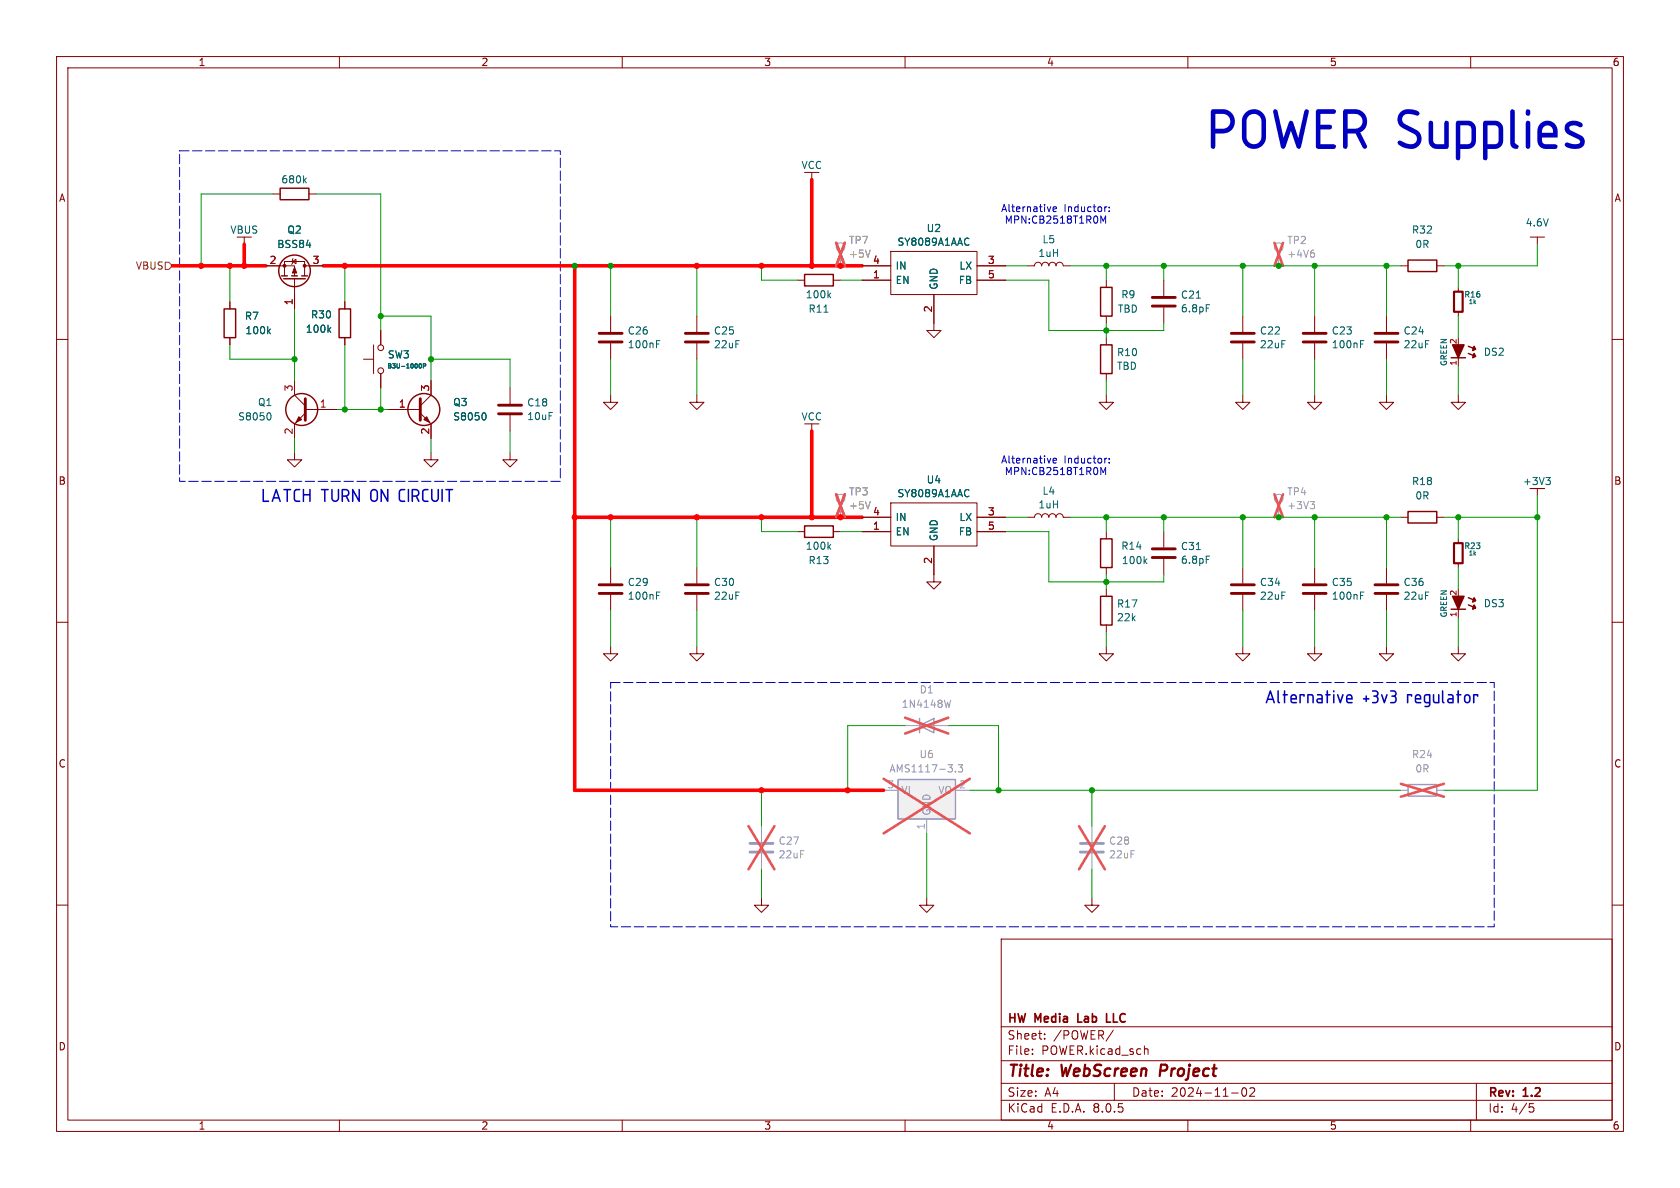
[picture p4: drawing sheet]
<svg xmlns="http://www.w3.org/2000/svg" width="297mm" height="210mm" viewBox="0 0 297 210" stroke-linecap="round" stroke-linejoin="round" font-family="sans-serif">
<g fill="none" stroke="#840000" stroke-width=".18">
<path d="M10 10h277v190h-277zM12 12h273v186h-273zM60 10v2M110 10v2M160 10v2M210 10v2M260 10v2M143.5 30.5v1.3M10 60h2M285 60h2M90.2 80v1.3h1.2l-1.2 1.3-1.3-1.3h1.3M10 110h2"/>
<path d="M285 110h2M10 160h2M134.6 158.8v1.2h1.3l-1.3 1.3-1.3-1.3h1.3M193 158.8v1.2h1.3l-1.3 1.3-1.2-1.3h1.2M285 160h2M177 166h108v32h-108zM60 198v2M110 198v2M160 198v2M177 194.5h108M177 191.5h108M177 187.5h108"/>
<path d="M177 181.5h108M182.5 186.3v.1M182.5 185.5v.1M184.7 183.6v.1M184.7 182.8v.1M196.8 182.1l-1.3 2M197 191.5v3M202.4 185.5h.5l.1 .9M210 198v2M217.7 193.2h1.2M219.7 192.4l.2-.1a.81 .81 0 0 1 .6 .6 .81 .81 0 0 1-.3 .8l-.2 .1a.81 .81 0 0 1-.3-1.4zM221 192.4l.5-.1 .2 .1 .1 .3-.9 1.1h.9"/>
<path d="M260 198v2M261 191.5v6.5M270.4 195.1h.7M270.5 195.7h.4l.3 .3-.2 .5-.5 .1"/>
</g>
<path d="M205.3 188.2l-.3 2" fill="none" stroke="#840000" stroke-width=".4"/>
<path d="M190.6 179.2v1.5h.7M195.6 179.2v1.5h.7" fill="none" stroke="#840000" stroke-width=".3"/>
<path d="M158.7 137.8h10.2v7h-10.2z" fill="#f0f0f0"/>
<path d="M158.7 137.8h10.2v7h-10.2zM162.6 128.3l2.5-1.3v2.5zM162.6 127v2.5M248.9 138.7h5.1v2h-5.1z" fill="none" stroke="#a1a1a1" stroke-width=".25"/>
<g fill="none" stroke="#a1a1a1" stroke-width=".18">
<path d="M148.6 44.5v2.5M226.1 44.5v2.5M148.6 88.9v2.5M226.1 88.9v2.5M156.2 139.7h2.5M160 128.3h7.6M168.9 139.7h2.5M247.6 139.7h1.3M254 139.7h1.3M134.6 146.1v2.7M134.6 150.9v2.8M163.8 144.8v2.5"/>
<path d="M193 146.1v2.7M193 150.9v2.8"/>
<circle cx="148.6" cy="43.7" r=".76"/>
<circle cx="226.1" cy="43.7" r=".76"/>
<circle cx="148.6" cy="88.1" r=".76"/>
<circle cx="226.1" cy="88.1" r=".76"/>
</g>
<path d="M153.8 44.2l-.4 1.3M232 44.2h.3M232.2 44.7l.2 .2v.3l-.2 .3M153.8 88.7l-.4 1.2M231.6 88.7h.8l-.4 .4M232.2 89.1l.2 .3v.3l-.2 .2M168.1 123.8l-.3 1.2M168.9 136.3v.2M169.4 135.2h.8l-.4 .5 .3 .1v.5l-.2 .2-.5-.2" fill="none" stroke="#989898" stroke-width=".18"/>
<g fill="none" stroke="#e75356" stroke-width=".46">
<path d="M147.8 42.9l1.6 4.1M149.4 42.9l-1.6 4.1M225.3 42.9l1.5 4.1M226.8 42.9l-1.5 4.1M147.8 87.4l1.6 4M149.4 87.4l-1.6 4M225.3 87.4l1.5 4M226.8 87.4l-1.5 4M156.2 137.7l15.2 9.6M160 126.9l7.6 2.8M167.6 126.9l-7.6 2.8M171.4 137.7l-15.2 9.6"/>
<path d="M247.6 138.6l7.7 2.2M255.3 138.6l-7.7 2.2M132.3 146.1l4.6 7.6M136.9 146.1l-4.6 7.6M190.8 146.1l4.5 7.6M195.3 146.1l-4.5 7.6"/>
</g>
<path d="M132.6 150.6h4.1M132.6 149.1h4.1M191 150.6h4.1M191 149.1h4.1" fill="none" stroke="#a1a1a1" stroke-width=".51"/>
<g fill="none" stroke="#840000" stroke-width=".51">
<path d="M105.9 58.9h4.1M121.2 58.9h4M203.7 54.1h4.1M203.7 52.6h4.1M217.7 58.9h4M230.4 58.9h4M243.1 58.9h4M54 70.5v3.8M74.3 70.5v3.8M88.1 73.2h4.1M88.1 71.6h4.1M105.9 60.5h4.1"/>
<path d="M121.2 60.5h4M217.7 60.5h4M230.4 60.5h4M243.1 60.5h4M203.7 98.6h4.1M203.7 97h4.1M105.9 104.9h4.1M105.9 103.4h4.1M121.2 104.9h4M121.2 103.4h4M217.7 104.9h4M217.7 103.4h4"/>
<path d="M230.4 104.9h4M230.4 103.4h4M243.1 104.9h4M243.1 103.4h4"/>
</g>
<g fill="none" stroke="#840000" stroke-width=".18">
<path d="M48.3 34.3h1.2M54.6 34.3h1.3M40.6 53.3v1.3M40.6 59.7v1.3M43.2 41.9v1.3M47 47h5.1v1.8M50.3 48.8v-2.6h3.5v2.6M51.7 46.2l.6-.4v.8zM51.8 45.7l-.1 .1v.8l-.1 .1M52.1 49.3v5.3M53.8 47h3.3M61 53.3v1.3"/>
<path d="M61 59.7v1.3M67.3 58.4v2.6M107.9 55.9v2.8M123.2 55.9v2.8M141 49.5h1.2M147.3 49.5h1.3M152.4 47h5.1M152.4 49.5h5.1M157.5 44.5h15.2v7.6h-15.2zM165.1 52.1v6.3h1.3l-1.3 1.3-1.3-1.3h1.3M172.7 47h5.1M172.7 49.5h5.1"/>
<path d="M181.6 47h1.3a.64 .64 0 0 1 .6-.6 .64 .64 0 0 1 .6 .6 .64 .64 0 0 1 .7-.6 .64 .64 0 0 1 .6 .6 .64 .64 0 0 1 .7-.6 .64 .64 0 0 1 .6 .6 .64 .64 0 0 1 .6-.6 .64 .64 0 0 1 .7 .6h1.2M195.6 49.5v1.3M195.6 55.9v1.3M195.6 59.7v1.3M205.7 49.5v2.8M205.7 54.4v2.8M219.7 55.9v2.8M232.4 55.9v2.8M245.1 55.9v2.8M247.6 47h1.3M254 47h1.3M257.8 50.8v.8"/>
<path d="M257.8 55.1v.8M257.8 59.7v1.3M270.5 41.9h2.5M271.8 41.9v1.3M52.1 67.3v2.6l1.9 1.9M54 73l-1.9 1.9v2.6M54 72.4h5.7M64.3 63.5h1.7M66 61v5M67.3 66v2.6M68.6 72.4h5.7M74.3 73l1.9 1.9v2.6"/>
<path d="M76.2 67.3v2.6l-1.9 1.9M90.2 68.6v2.8M90.2 73.4v2.8M107.9 69.9v1.2h1.3l-1.3 1.3-1.2-1.3h1.2M107.9 60.7v2.8M123.2 69.9v1.2h1.3l-1.3 1.3-1.3-1.3h1.3M123.2 60.7v2.8M143.5 74.9v1.3M195.6 69.9v1.2h1.2l-1.2 1.3-1.3-1.3h1.3M195.6 66v1.3M219.7 69.9v1.2h1.3l-1.3 1.3-1.3-1.3h1.3M219.7 60.7v2.8"/>
<path d="M232.4 69.9v1.2h1.3l-1.3 1.3-1.3-1.3h1.3M232.4 60.7v2.8M245.1 69.9v1.2h1.3l-1.3 1.3-1.3-1.3h1.3M245.1 60.7v2.8M257.8 69.9v1.2h1.3l-1.3 1.3-1.3-1.3h1.3M257.8 63.2v1.6M52.1 80v1.3h1.2l-1.2 1.3-1.3-1.3h1.3M76.2 80v1.3h1.3l-1.3 1.3-1.3-1.3h1.3M141 94h1.2M147.3 94h1.3M152.4 94h5.1M152.4 91.4h5.1"/>
<path d="M157.5 88.9h15.2v7.6h-15.2zM165.1 96.5v6.4h1.3l-1.3 1.2-1.3-1.2h1.3M172.7 94h5.1M172.7 91.4h5.1M181.6 91.4h1.3a.64 .64 0 0 1 .6-.6 .64 .64 0 0 1 .6 .6 .64 .64 0 0 1 .7-.6 .64 .64 0 0 1 .6 .6 .64 .64 0 0 1 .7-.6 .64 .64 0 0 1 .6 .6 .64 .64 0 0 1 .6-.6 .64 .64 0 0 1 .7 .6h1.2M195.6 94v1.3M205.7 94v2.8M205.7 98.8v2.8M247.6 91.4h1.3M254 91.4h1.3M257.8 95.3v.7M257.8 99.6v.7"/>
<path d="M271.8 86.4v1.2M107.9 114.3v1.3h1.3l-1.3 1.2-1.2-1.2h1.2M107.9 100.3v2.8M107.9 105.2v2.8M123.2 114.3v1.3h1.3l-1.3 1.2-1.3-1.2h1.3M123.2 100.3v2.8M123.2 105.2v2.8M195.6 114.3v1.3h1.2l-1.2 1.2-1.3-1.2h1.3M195.6 100.3v1.3M195.6 104.1v1.3M195.6 110.5v1.3M219.7 114.3v1.3h1.3l-1.3 1.2-1.3-1.2h1.3"/>
<path d="M219.7 100.3v2.8M219.7 105.2v2.8M232.4 114.3v1.3h1.3l-1.3 1.2-1.3-1.2h1.3M232.4 100.3v2.8M232.4 105.2v2.8M245.1 114.3v1.3h1.3l-1.3 1.2-1.3-1.2h1.3M245.1 100.3v2.8M245.1 105.2v2.8M257.8 114.3v1.3h1.3l-1.3 1.2-1.3-1.2h1.3M257.8 104.1v1.3M257.8 107.7v1.5M163.8 158.8v1.2h1.3l-1.3 1.3-1.2-1.3h1.2"/>
<circle cx="67.3" cy="61.5" r=".51"/>
<circle cx="67.3" cy="65.5" r=".51"/>
</g>
<g fill="none" stroke="#006464" stroke-width=".18">
<path d="M53.8 31.8l.4 .5M54.2 31.5l-.5 .5M47.4 58.5l.4 .5M47.8 58.2l-.5 .4M58.1 58.3l.4 .4M58.5 57.9l-.5 .5M145.7 55.2h.7M146.5 52.2l.4 .4M146.9 51.8l-.5 .5M171.1 42.1l.2 .1M171.3 43.2l-.2 .2M211.5 52.7h.7"/>
<path d="M213.2 53.9h.7M47.6 73a.79 .79 0 0 1 0 1.2M74.2 64.3h.1a.37 .37 0 0 1 .2 .4 .37 .37 0 0 1-.3 .3h-.1M74.2 64.3l-.1 .1M74.8 64.7h.4v-.3l-.4-.1v.8M85.6 73a.79 .79 0 0 1 0 1.2M116.1 60.8h.4M116.1 60.2h.6M240.5 60.8h.4M240.5 60.2h.6M146.5 96.6l.4 .5M146.9 96.3l-.5 .4"/>
<path d="M171.1 86.5l.2 .2M171.3 87.7l-.2 .1M202.4 99.2l.3 .4M202.7 98.8l-.4 .5M211.5 97.2h.7M213.2 98.3h.7M273.3 84.4h.8l-.4 .5M273.8 84.9l.3 .2v.3l-.3 .3M116.1 105.3h.4M116.1 104.7h.6M240.5 105.3h.4M240.5 104.7h.6"/>
</g>
<g fill="none" stroke="#840000" stroke-width=".25">
<path d="M49.5 33.3h5.1v2h-5.1zM39.6 54.6h2.1v5.1h-2.1zM49.8 48.8h1M50.2 49.3h3.8M51.6 48.8h1M53.3 48.8h1.1M59.9 54.6h2.1v5.1h-2.1zM142.2 48.5h5.1v2h-5.1zM194.6 50.8h2v5.1h-2zM248.9 46h5.1v2h-5.1zM194.6 61h2v5h-2zM256.5 63.2h2.6"/>
<path d="M259.6 62.5l1.3 .5-.6 .2 .3-.7 .3 .5M259.6 61.2l1.3 .5-.6 .3 .3-.8 .3 .5M142.2 93h5.1v2h-5.1zM194.6 95.3h2v5h-2zM248.9 90.4h5.1v2.1h-5.1zM194.6 105.4h2v5.1h-2zM256.5 107.7h2.6M259.6 106.9l1.3 .5-.6 .3 .3-.8 .3 .5M259.6 105.7l1.3 .5-.6 .2 .3-.7 .3 .5"/>
<circle cx="52.1" cy="47.9" r="2.79"/>
<circle cx="53.3" cy="72.4" r="2.82"/>
<circle cx="74.9" cy="72.4" r="2.82"/>
</g>
<g fill="#840000" stroke="#840000" stroke-width=".18">
<path d="M52.1 47.2l.4 1.1h-.8z"/>
<path d="M52.8 73.7l.5 .5-1 .5z"/>
<path d="M75.4 73.7l.5 1-1-.5z"/>
<circle cx="50.3" cy="47" r=".25"/>
<circle cx="53.8" cy="47" r=".25"/>
</g>
<path d="M257 51.6h1.6v3.5h-1.6zM257 96h1.6v3.6h-1.6z" fill="none" stroke="#840000" stroke-width=".38"/>
<g fill="#840000" stroke="#840000" stroke-width=".25">
<path d="M256.8 61h2l-1 2.2z"/>
<path d="M256.8 105.4h2l-1 2.3z"/>
</g>
<path d="M29.2 46.4h.6l.7 .6-.7 .6h-.6z" fill="none" stroke="#725600" stroke-width=".18"/>
<path d="M186.2 37l.6-.1-.1-.3h-.3l-.2 .1v.6h.5M194.6 38.2l.4 .9 .5-.9v1.3M195.7 36.6h-.3M196.1 36.6v.1M196.1 37.3v.1M186.2 81.4l.6-.1-.1-.2-.3-.1-.2 .2v.6h.5M194.6 82.6l.4 .9 .5-.9v1.3M195.7 81l-.3 .1M196.1 81.7v.2M196.1 81.1v.1" fill="none" stroke="#0000c2" stroke-width=".18"/>
<path d="M31.7 26.7h67.4v58.4h-67.4zM107.9 120.7h156.3v43.1h-156.3z" fill="none" stroke="#0000c2" stroke-width=".18" stroke-dasharray="1.7 .6"/>
<g fill="none" stroke="#009600" stroke-width=".18">
<path d="M48.3 34.3h-12.7v12.7M55.9 34.3h11.4v24.1M40.6 47v6.3M52.1 54.6v12.7M61 47v6.3M67.3 55.9h8.9v11.4M107.9 47v8.9M123.2 47v8.9M134.6 47v2.5h6.4M148.6 49.5h3.8M177.8 49.5h7.6v8.9h20.3v-1.2M177.8 47h3.8"/>
<path d="M189.2 47h58.4M195.6 47v2.5M195.6 57.2v2.5M205.7 47v2.5M219.7 47v8.9M232.4 47v8.9M245.1 47v8.9M257.8 47v3.8M257.8 55.9v3.8M271.8 43.2v3.8h-16.5M40.6 61v2.5h11.5M52.1 77.5v2.5"/>
<path d="M59.7 72.4h8.9M61 61v11.4M67.3 68.6v3.8M76.2 63.5h14v5.1M76.2 77.5v2.5M90.2 76.2v3.8M107.9 63.5v6.4M123.2 63.5v6.4M195.6 67.3v2.6M219.7 63.5v6.4M232.4 63.5v6.4M245.1 63.5v6.4"/>
<path d="M257.8 64.8v5.1M107.9 91.4v8.9M123.2 91.4v8.9M134.6 91.4v2.6h6.4M148.6 94h3.8M177.8 94h7.6v8.9h20.3v-1.3M177.8 91.4h3.8M189.2 91.4h58.4M195.6 91.4v2.6M205.7 91.4v2.6M219.7 91.4v8.9M232.4 91.4v8.9"/>
<path d="M245.1 91.4v8.9M255.3 91.4h16.5M257.8 91.4v3.9M271.8 87.6v52.1h-16.5M107.9 108v6.3M123.2 108v6.3M195.6 101.6v2.5M195.6 111.8v2.5M219.7 108v6.3M232.4 108v6.3M245.1 108v6.3M257.8 100.3v3.8"/>
<path d="M257.8 109.2v5.1M134.6 139.7v6.4M160 128.3h-10.1v11.4M167.6 128.3h8.9v11.4M171.4 139.7h76.2M193 139.7v6.4M134.6 153.7v5.1M163.8 147.3v11.5M193 153.7v5.1"/>
</g>
<path d="M143.5 31.8v15.2M30.5 47h16.5M43.2 43.2v3.8M57.1 47h95.3M101.6 47v92.7h54.6M143.5 76.2v15.2M101.6 91.4h50.8" fill="none" stroke="#f00" stroke-width=".63"/>
<g fill="#f00" stroke="#f00" stroke-width=".18">
<circle cx="148.6" cy="47" r=".46"/>
<circle cx="143.5" cy="47" r=".46"/>
<circle cx="40.6" cy="47" r=".46"/>
<circle cx="35.6" cy="47" r=".46"/>
<circle cx="134.6" cy="47" r=".46"/>
<circle cx="123.2" cy="47" r=".46"/>
<circle cx="134.6" cy="91.4" r=".46"/>
<circle cx="123.2" cy="91.4" r=".46"/>
<circle cx="101.6" cy="91.4" r=".46"/>
<circle cx="107.9" cy="91.4" r=".46"/>
<circle cx="61" cy="47" r=".46"/>
<circle cx="43.2" cy="47" r=".46"/>
<circle cx="134.6" cy="139.7" r=".46"/>
<circle cx="149.9" cy="139.7" r=".46"/>
<circle cx="143.5" cy="91.4" r=".46"/>
<circle cx="148.6" cy="91.4" r=".46"/>
</g>
<g fill="#009600" stroke="#009600" stroke-width=".18">
<circle cx="76.2" cy="63.5" r=".46"/>
<circle cx="67.3" cy="72.4" r=".46"/>
<circle cx="61" cy="72.4" r=".46"/>
<circle cx="107.9" cy="47" r=".46"/>
<circle cx="101.6" cy="47" r=".46"/>
<circle cx="52.1" cy="63.5" r=".46"/>
<circle cx="67.3" cy="55.9" r=".46"/>
<circle cx="193" cy="139.7" r=".46"/>
<circle cx="176.5" cy="139.7" r=".46"/>
<circle cx="195.6" cy="47" r=".46"/>
<circle cx="205.7" cy="47" r=".46"/>
<circle cx="226.1" cy="47" r=".46"/>
<circle cx="219.7" cy="47" r=".46"/>
<circle cx="195.6" cy="58.4" r=".46"/>
<circle cx="257.8" cy="47" r=".46"/>
<circle cx="232.4" cy="47" r=".46"/>
<circle cx="245.1" cy="47" r=".46"/>
<circle cx="271.8" cy="91.4" r=".46"/>
<circle cx="257.8" cy="91.4" r=".46"/>
<circle cx="219.7" cy="91.4" r=".46"/>
<circle cx="226.1" cy="91.4" r=".46"/>
<circle cx="232.4" cy="91.4" r=".46"/>
<circle cx="245.1" cy="91.4" r=".46"/>
<circle cx="195.6" cy="102.9" r=".46"/>
<circle cx="195.6" cy="91.4" r=".46"/>
<circle cx="205.7" cy="91.4" r=".46"/>
</g>
<g font-size="10.6" fill="#0000c2">
<text x="213.4" y="27.6">POWER</text>
<text x="246.4" y="27.6">Supplies</text>
</g>
<g font-size="3.5" fill="#0000c2">
<text x="46.2" y="89.2">LATCH</text>
<text x="56.5" y="89.2">TURNONCIRCUIT</text>
<text x="223.5" y="124.8">Alternative+3v3regulator</text>
</g>
<g font-size="2.8" fill="#840000">
<text x="178" y="190.9">Title:</text>
<text x="187.7" y="190.9">WebScreen</text>
<text x="205.9" y="190.9">Project</text>
</g>
<g font-size="2.1" fill="#840000">
<text x="178" y="184">Sheet:</text>
<text x="178" y="181.2">HW</text>
<text x="183" y="181.2">Media</text>
<text x="186.2" y="184">/POWER/</text>
<text x="191.2" y="181.2">Lab</text>
<text x="196.9" y="181.2">LLC</text>
<text x="178" y="186.7">File:</text>
<text x="184.1" y="186.7">POWER.kicad_sch</text>
<text x="178" y="196.9">KiCad</text>
<text x="178" y="194.1">Size:</text>
<text x="184.7" y="194.1">A4</text>
<text x="185.7" y="196.9">E.D.A.</text>
<text x="193.3" y="196.9">8.0.5</text>
<text x="200" y="194.1">Date:</text>
<text x="207" y="194.1">2024-11-02</text>
<text x="263" y="194.3">Rev:</text>
<text x="263" y="196.9">Id:</text>
<text x="267.1" y="196.9">4/5</text>
<text x="269.4" y="194.3">1.2</text>
</g>
<g font-size="1.8" fill="#840000">
<text x="35" y="11.9">1</text>
<text x="85" y="11.9">2</text>
<text x="135" y="11.9">3</text>
<text x="185" y="11.9">4</text>
<text x="235" y="11.9">5</text>
<text x="285" y="11.9">6</text>
<text x="10.3" y="35.9">A</text>
<text x="285.3" y="35.9">A</text>
<text x="10.3" y="85.9">B</text>
<text x="285.3" y="85.9">B</text>
<text x="10.3" y="135.9">C</text>
<text x="285.3" y="135.9">C</text>
<text x="10.3" y="185.9">D</text>
<text x="285.3" y="185.9">D</text>
<text x="35" y="199.9">1</text>
<text x="85" y="199.9">2</text>
<text x="135" y="199.9">3</text>
<text x="185" y="199.9">4</text>
<text x="235" y="199.9">5</text>
<text x="285" y="199.9">6</text>
</g>
<g font-size="1.8" fill="#006464">
<text x="49.6" y="32.6">680k</text>
<text x="141.6" y="30.1">VCC</text>
<text x="40.6" y="41.5">VBUS</text>
<text x="50.7" y="41.5">Q2</text>
<text x="163.7" y="41.2">U2</text>
<text x="249.5" y="41.5">R32</text>
<text x="269.6" y="40.2">4.6V</text>
<text x="48.9" y="44">BSS84</text>
<text x="158.2" y="47.9">IN</text>
<text x="158.6" y="43.6">SY8089A1AAC</text>
<text x="169.5" y="47.9">LX</text>
<text x="183.5" y="45.6">1uH</text>
<text x="184.2" y="43.2">L5</text>
<text x="250.1" y="44">0R</text>
<text x="142.3" y="52.9">100k</text>
<text x="158.2" y="50.4">EN</text>
<text x="166" y="51.3" transform="rotate(-90 166 51.3)">GND</text>
<text x="169.4" y="50.4">FB</text>
<text x="198.1" y="52.9">R9</text>
<text x="208.7" y="53">C21</text>
<text x="43.2" y="56.7">R7</text>
<text x="43.3" y="59.3">100k</text>
<text x="54" y="59">100k</text>
<text x="54.9" y="56.5">R30</text>
<text x="110.9" y="59.3">C26</text>
<text x="126.1" y="59.3">C25</text>
<text x="142.8" y="55.5">R11</text>
<text x="197.5" y="55.5">TBD</text>
<text x="208.7" y="55.4">6.8pF</text>
<text x="222.6" y="59.3">C22</text>
<text x="235.3" y="59.3">C23</text>
<text x="248" y="59.3">C24</text>
<text x="68.5" y="63.6">SW3</text>
<text x="110.9" y="61.8">100nF</text>
<text x="126.1" y="61.8">22uF</text>
<text x="197.4" y="63.2">R10</text>
<text x="197.4" y="65.6">TBD</text>
<text x="222.6" y="61.8">22uF</text>
<text x="235.3" y="61.8">100nF</text>
<text x="248" y="61.8">22uF</text>
<text x="262.2" y="63.1">DS2</text>
<text x="45.5" y="72">Q1</text>
<text x="80" y="72">Q3</text>
<text x="42" y="74.5">S8050</text>
<text x="80" y="74.5">S8050</text>
<text x="93.1" y="72">C18</text>
<text x="93.1" y="74.5">10uF</text>
<text x="141.6" y="74.5">VCC</text>
<text x="158.6" y="88.1">SY8089A1AAC</text>
<text x="163.7" y="85.7">U4</text>
<text x="184.2" y="87.7">L4</text>
<text x="249.5" y="86">R18</text>
<text x="250.1" y="88.5">0R</text>
<text x="269.1" y="86">+3V3</text>
<text x="158.2" y="94.8">EN</text>
<text x="158.2" y="92.3">IN</text>
<text x="166" y="95.8" transform="rotate(-90 166 95.8)">GND</text>
<text x="169.4" y="94.8">FB</text>
<text x="169.5" y="92.3">LX</text>
<text x="183.5" y="90.1">1uH</text>
<text x="142.3" y="97.4">100k</text>
<text x="142.8" y="99.9">R13</text>
<text x="198.1" y="97.4">R14</text>
<text x="198.2" y="99.9">100k</text>
<text x="208.7" y="97.4">C31</text>
<text x="208.7" y="99.9">6.8pF</text>
<text x="110.9" y="106.2">100nF</text>
<text x="110.9" y="103.8">C29</text>
<text x="126.1" y="103.8">C30</text>
<text x="126.1" y="106.2">22uF</text>
<text x="197.4" y="107.6">R17</text>
<text x="222.6" y="103.8">C34</text>
<text x="222.6" y="106.2">22uF</text>
<text x="235.3" y="106.2">100nF</text>
<text x="235.3" y="103.8">C35</text>
<text x="248" y="103.8">C36</text>
<text x="248" y="106.2">22uF</text>
<text x="262.2" y="107.5">DS3</text>
<text x="197.4" y="110">22k</text>
</g>
<g font-size="1.8" fill="#0000c2">
<text x="176.9" y="37.7">Alternative</text>
<text x="177.5" y="39.7">MPN:CB2518T1R0M</text>
<text x="188.1" y="37.7">Inductor:</text>
<text x="176.9" y="82.1">Alternative</text>
<text x="188.1" y="82.1">Inductor:</text>
<text x="177.5" y="84.2">MPN:CB2518T1R0M</text>
</g>
<text font-size="1.8" fill="#725600" x="23.9" y="47.9">VBUS</text>
<g font-size="1.8" fill="#a90000">
<text x="47.6" y="46.7">2</text>
<text x="55.2" y="46.7">3</text>
<text x="154.2" y="46.7">4</text>
<text x="174.6" y="46.7">3</text>
<text x="154.2" y="49.3">1</text>
<text x="174.6" y="49.3">5</text>
<text x="51.8" y="54" transform="rotate(-90 51.8 54)">1</text>
<text x="164.8" y="55.3" transform="rotate(-90 164.8 55.3)">2</text>
<text x="51.8" y="69.3" transform="rotate(-90 51.8 69.3)">3</text>
<text x="75.9" y="69.3" transform="rotate(-90 75.9 69.3)">3</text>
<text x="51.8" y="76.9" transform="rotate(-90 51.8 76.9)">2</text>
<text x="56.4" y="72.1">1</text>
<text x="70.4" y="72.1">1</text>
<text x="75.9" y="76.9" transform="rotate(-90 75.9 76.9)">2</text>
<text x="154.2" y="93.7">1</text>
<text x="154.2" y="91.2">4</text>
<text x="174.6" y="91.2">3</text>
<text x="174.6" y="93.7">5</text>
<text x="164.8" y="99.8" transform="rotate(-90 164.8 99.8)">2</text>
</g>
<g font-size="1.8" fill="#989898">
<text x="150" y="43.3">TP7</text>
<text x="150" y="45.8">+5V</text>
<text x="227.5" y="43.3">TP2</text>
<text x="227.5" y="45.8">+4V6</text>
<text x="150" y="87.8">TP3</text>
<text x="227.5" y="87.8">TP4</text>
<text x="150" y="90.2">+5V</text>
<text x="227.5" y="90.2">+3V3</text>
<text x="159.3" y="125.3">1N4148W</text>
<text x="162.5" y="122.8">D1</text>
<text x="157.1" y="136.8">AMS1117-3.3</text>
<text x="162.5" y="134.2">U6</text>
<text x="249.5" y="134.2">R24</text>
<text x="250.1" y="136.8">0R</text>
<text x="159.3" y="140.6">VI</text>
<text x="165.8" y="140.6">VO</text>
<text x="137.6" y="149.5">C27</text>
<text x="164.7" y="144.3" transform="rotate(-90 164.7 144.3)">GND</text>
<text x="196" y="149.5">C28</text>
<text x="137.6" y="151.9">22uF</text>
<text x="196" y="151.9">22uF</text>
</g>
<g font-size="1.8" fill="#aaa">
<text x="156.8" y="139.4">3</text>
<text x="169.5" y="139.4">2</text>
<text x="163.6" y="146.8" transform="rotate(-90 163.6 146.8)">1</text>
</g>
<g font-size="1.4" fill="#006464">
<text x="258.7" y="52.8">R16</text>
<text x="256" y="64.8" transform="rotate(-90 256 64.8)">GREEN</text>
<text x="258.7" y="97.3">R23</text>
<text x="256" y="109.3" transform="rotate(-90 256 109.3)">GREEN</text>
</g>
<g font-size="1.4" fill="#a90000">
<text x="257.6" y="64.7" transform="rotate(-90 257.6 64.7)">1</text>
<text x="257.6" y="60.9" transform="rotate(-90 257.6 60.9)">2</text>
<text x="257.6" y="105.4" transform="rotate(-90 257.6 105.4)">2</text>
<text x="257.6" y="109.2" transform="rotate(-90 257.6 109.2)">1</text>
</g>
<g font-size="1.1" fill="#006464">
<text x="259.5" y="53.9">1k</text>
<text x="68.4" y="65.3">B3U-1000P</text>
<text x="259.5" y="98.4">1k</text>
</g>
</svg>
